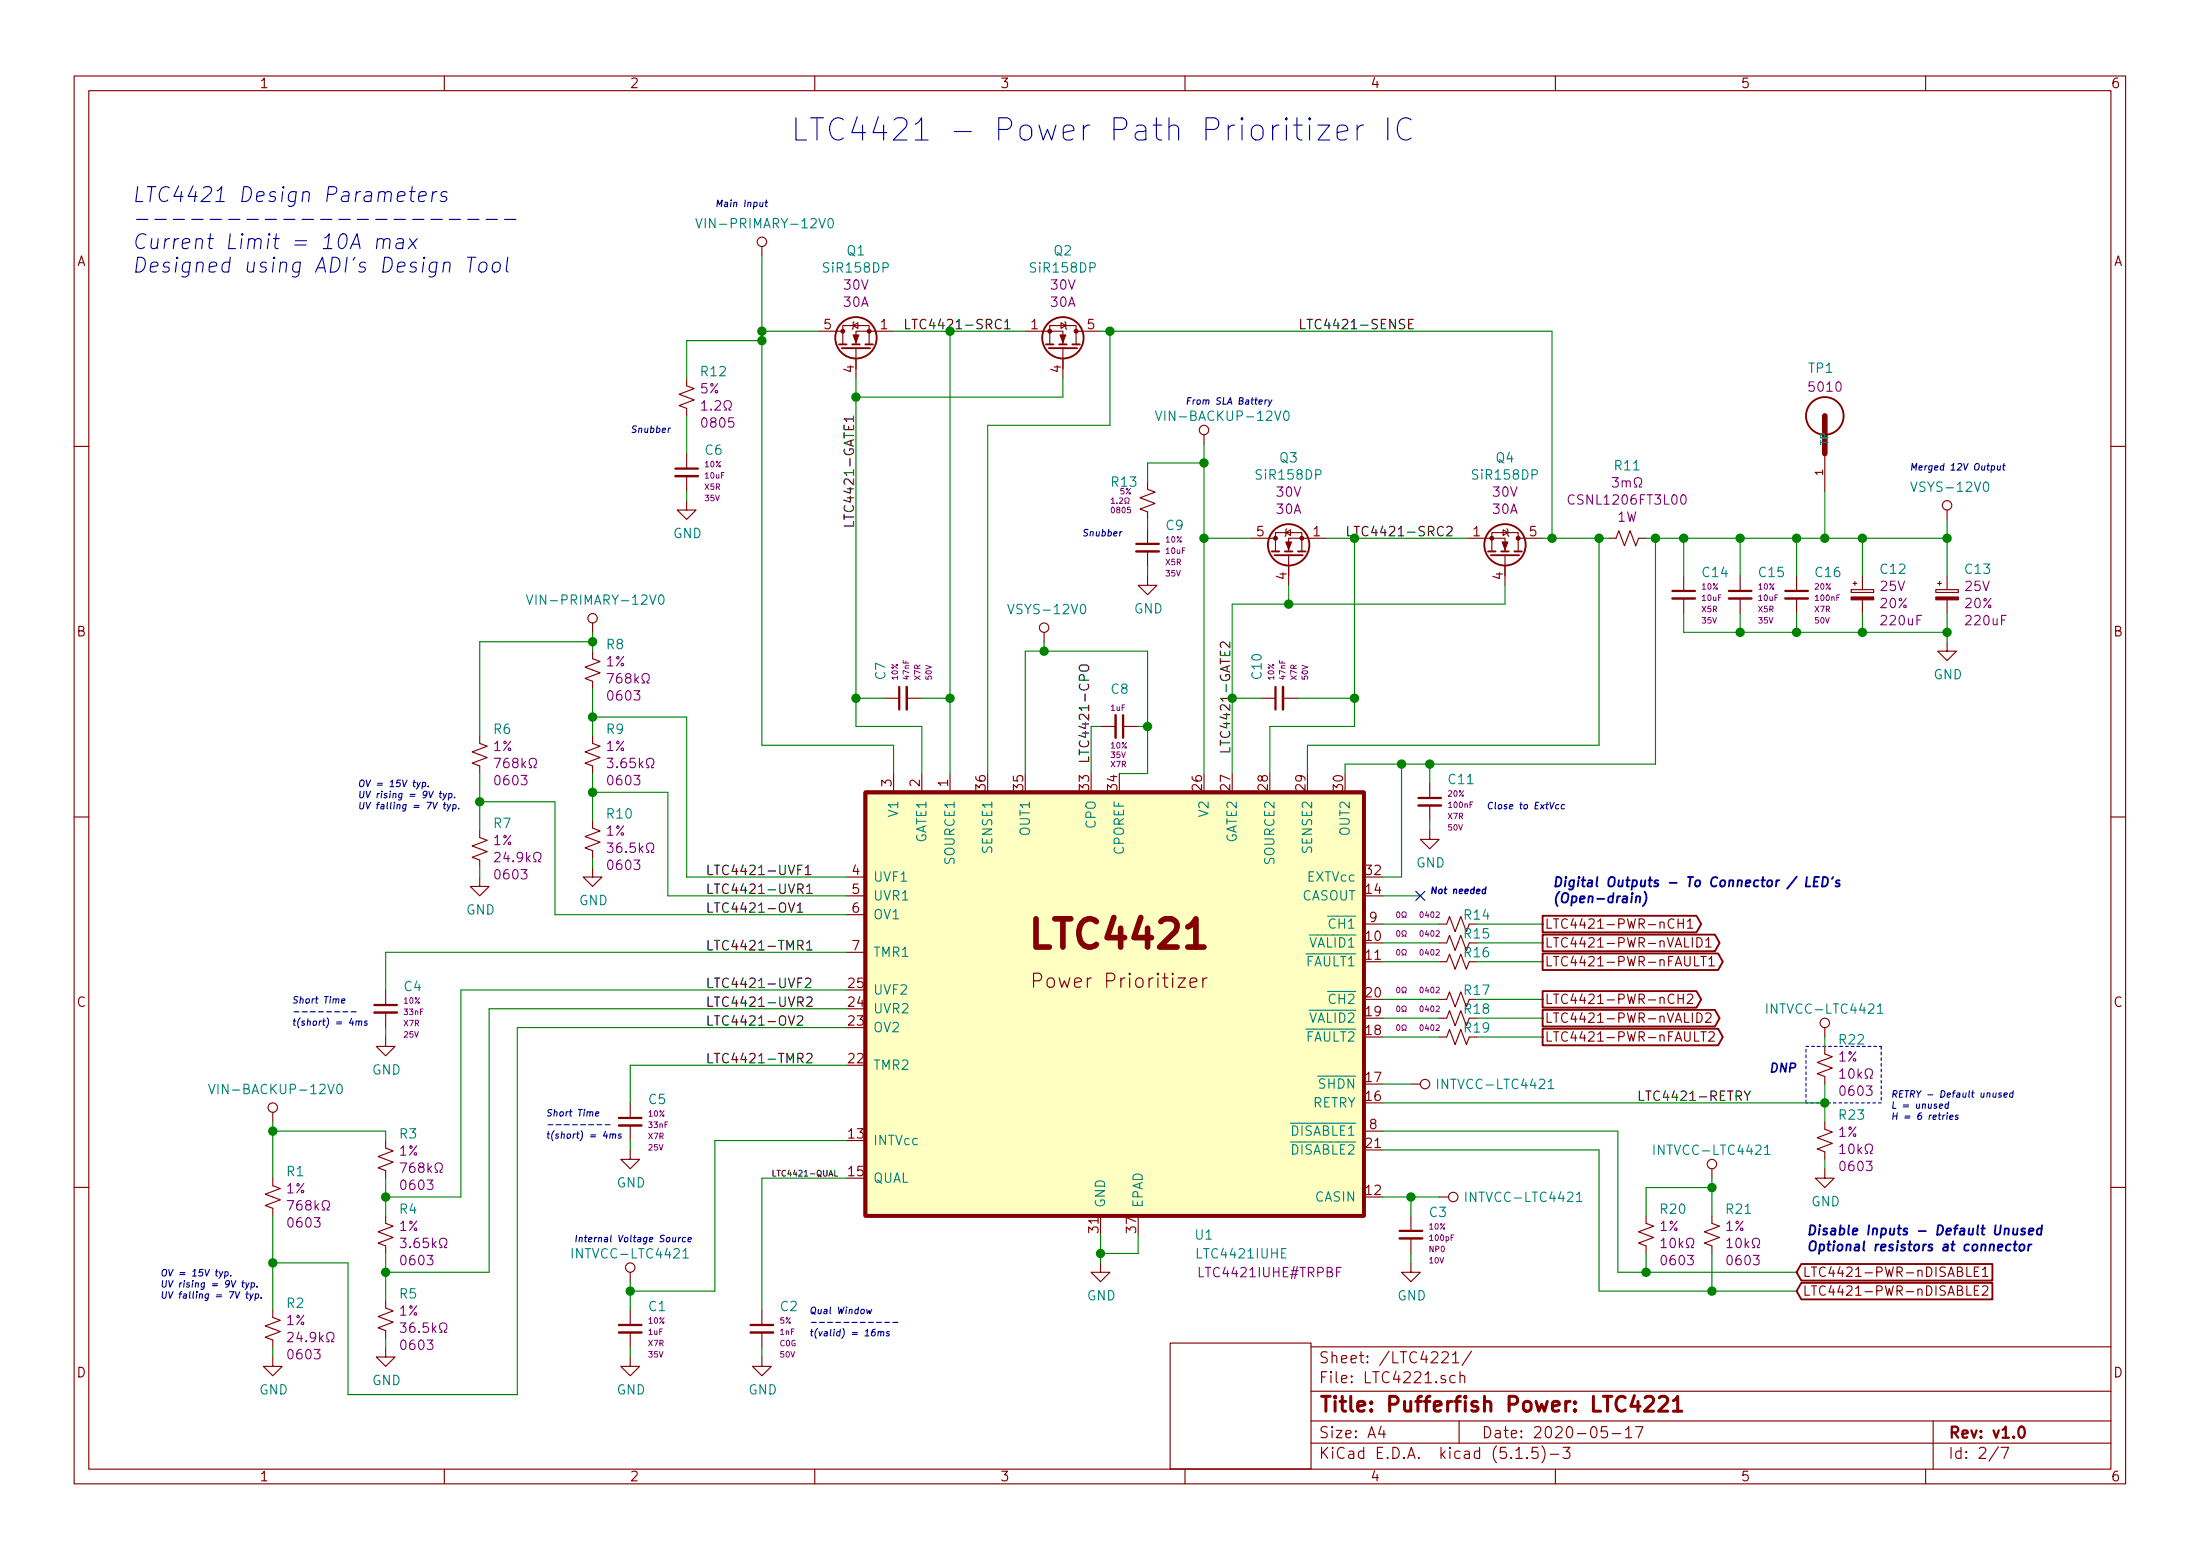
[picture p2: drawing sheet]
<svg xmlns="http://www.w3.org/2000/svg" width="297mm" height="210mm" viewBox="0 0 297 210" stroke-linecap="round" stroke-linejoin="round" font-family="sans-serif">
<g fill="none" stroke="#840000" stroke-width=".15">
<path d="M10 10.3h277v189.9h-277zM12 12.2h273v186.1h-273zM60 10.3v1.9M110 10.3v1.9M160 10.3v1.9M210 10.3v1.9M260 10.3v1.9M102.9 33.3v1.2M92.7 51v1.1l1 .3-2 .8 2 .8-2 .7 1 .4v1M110.5 44.7h3.3M113.8 46.5v-2.6h3.5v2.6M115.2 43.9l.6-.3v.7z"/>
<path d="M115.3 43.4l-.1 .2v.7l-.1 .1M115.6 47v4M120.6 44.7h-5v1.8M138.4 44.7h5.1v1.8M141.7 46.5v-2.6h3.6v2.6M143.3 43.6l.6 .3-.6 .4zM143.5 47v4M143.8 43.4l.1 .2v.7l.1 .1M145.3 44.7h3.3M162.6 58.7v1.2M10 60.2h2M92.7 67.6v1.2h1.3l-1.3 1.3-1.3-1.3h1.3"/>
<path d="M92.7 61.2v2M92.7 64.3v2M154.9 65v1l1.1 .4-2.1 .8 2.1 .7-2.1 .8 1 .4v1M154.9 77.7v1.3h1.3l-1.3 1.3-1.2-1.3h1.2M154.9 71.4v2M154.9 74.4v2M168.9 72.6h3.3M172.2 74.4v-2.5h3.6v2.5M173.6 71.9l.6-.4v.8zM173.7 71.4l-.1 .1v.8l-.1 .1M174 74.9v4.1M179.1 72.6h-5.1v1.8"/>
<path d="M198.1 72.6h5.1v1.8M201.4 74.4v-2.5h3.6v2.5M202.9 71.5l.7 .4-.7 .4zM203.2 74.9v4.1M203.5 71.4l.1 .1v.8l.1 .1M205 72.6h3.3M217.2 72.6h1l.4-1 .7 2.1 .8-2.1 .8 2.1 .3-1.1h1M227.3 77.7v2.1M234.9 77.7v2.1M242.6 77.7v2.1M246.4 61.2v5.1M249.9 79.6h3.1v.4h-3.1z"/>
<path d="M250.2 78.7h.5M250.4 78.5v.5M251.5 77.7v1.9M261.4 79.6h3v.4h-3zM261.6 78.7h.5M261.9 78.5v.5M262.9 68.8v1.3M262.9 77.7v1.9M285 60.2h2M64.8 99.3v1l1 .4-2 .8 2 .7-2 .8 1 .4v1M80 87.9v1l1 .4-2 .7 2 .8-2 .8 1 .3v1.1M80 99.3v1l1 .4-2 .8 2 .7-2 .8 1 .4v1"/>
<path d="M80 84.1v1.2M119.4 94.2h2M122.4 94.2h2.1M141 85.3v1.3M148.6 98h2M151.6 98h2.1M170.2 94.2h2M173.2 94.2h2.1M227.3 80.8v2M234.9 80.8v2M242.6 80.8v2M251.5 80.9v1.9"/>
<path d="M262.9 86.6v1.3h1.3l-1.3 1.2-1.3-1.2h1.3M262.9 80.9v1.9M10 110.3h2M64.8 118.4v1.2h1.2l-1.2 1.3-1.3-1.3h1.3M64.8 112v1l1 .4-2 .8 2 .7-2 .8 1 .4v1M80 117.1v1.3h1.3l-1.3 1.2-1.3-1.2h1.3M80 110.7v1.1l1 .3-2 .8 2 .8-2 .7 1 .4v1M114.3 118.4h2.5M120.6 104.4v2.5M124.5 104.4v2.5M128.3 104.4v2.5M193 112v1.3h1.3l-1.3 1.2-1.2-1.2h1.2"/>
<path d="M193 105.7v2M193 108.7v2M285 110.3h2M52.1 139.9v1.3h1.2l-1.2 1.3-1.3-1.3h1.3M52.1 133.6v2M52.1 136.6v2.1M114.3 120.9h2.5M114.3 123.4h2.5M114.3 128.5h2.5M139.5 132.4h.8a.53 .53 0 0 0 .4-.6 .53 .53 0 0 0-.4-.5h-.8v1.9M160.7 132.6l.9-.2-.1-.3-.5-.1-.3 .3v.7l.1 .2h.2h.5M162.4 132v1.2"/>
<path d="M163 132a.5 .5 0 0 0-.6 .4M184.1 124.7h2.6M194.3 124.7h1l.4-1 .8 2 .7-2 .8 2 .4-1M194.3 139.9h1l.4-1 .8 2.1 .7-2.1 .8 2.1 .4-1.1M194.3 137.4h1l.4-1 .8 2 .7-2 .8 2 .4-1M194.3 134.9h1l.4-1 .8 2 .7-2 .8 2 .4-1M194.3 129.8h1l.4-1 .8 2 .7-2 .8 2 .4-1M194.3 127.2h1l.4-1 .8 2.1 .7-2.1 .8 2.1 .4-1.1M226 124.1a.52 .52 0 0 0-.6 0 .52 .52 0 0 0-.2 .6 .47 .47 0 0 0 .3 .5 .47 .47 0 0 0 .5-.1M226.6 124v1.3M226.6 134.2v1.2M226.6 124.6h.7"/>
<path d="M226.6 134.8h.7M227.3 124v1.3M227.3 134.2v1.2M227.8 124.4l.4-.4v1.3M227.8 134.3l.2-.1h.3l.2 .1v.2v.2l-.7 .7h.7M227.8 125.3h.7M228.5 126.5v1.3M228.8 139.2v1.3h.6M228.8 129.1v1.2h.6M229.1 126.5a.66 .66 0 0 1 .7 .5 .66 .66 0 0 1-.4 .8h-.3zM229.1 136.7a.66 .66 0 0 1 .7 .5 .66 .66 0 0 1-.4 .8h-.3zM229.6 139.2h.8"/>
<path d="M229.6 129.1h.8M230 129.1v1.2M230 139.2v1.3M230.3 126.9l.4-.4v1.3M230.3 136.8l.2-.1h.3l.2 .1v.3v.2l-.7 .7h.7M230.3 127.8h.7M230.7 139.4l.2-.2h.3l.2 .2 .1 .2-.1 .2-.7 .7h.8M230.7 129.4l.4-.3v1.2M230.7 130.3h.8M246.4 138.7v1.2M36.8 159v1l1 .4-2 .8 2 .7-2 .8 1 .4v1M36.8 150.1v1.3"/>
<path d="M52.1 153.9v1l1 .4-2 .8 2 .7-2 .8 1 .4v1M85.1 155.2v1.3h1.3l-1.3 1.2-1.3-1.2h1.3M85.1 148.8v2.1M85.1 151.9v2M184.1 152.6h2.6M190.5 146.3h1.3M231.1 157.7v1.3M246.4 157.7v1.3h1.2l-1.2 1.3-1.3-1.3h1.3M246.4 151.4v1l1 .4-2 .7 2 .8-2 .8 1 .3v1.1M246.4 141.2v1l1 .4-2 .8 2 .7-2 .8 1 .4v1M10 160.2h2M36.8 176.8v1l1 .4-2 .7 2 .8-2 .8 1 .3v1.1"/>
<path d="M52.1 164.1v1l1 .4-2 .7 2 .8-2 .8 1 .3v1.1M52.1 175.5v1l1 .4-2 .8 2 .7-2 .8 1 .4v1M85.1 171.7v1.3M85.1 176.8v2M85.1 179.8v2.1M102.9 176.8v2M102.9 179.8v2.1M148.6 170.4v1.3h1.3l-1.3 1.3-1.3-1.3h1.3M190.5 170.4v1.3h1.3l-1.3 1.3-1.3-1.3h1.3M190.5 164.1v2M190.5 167.1v2.1M194.3 161.5h1.3"/>
<path d="M222.2 164.1v1l1.1 .4-2.1 .7 2.1 .8-2.1 .8 1 .3v1.1M231.1 164.1v1l1.1 .4-2.1 .7 2.1 .8-2.1 .8 1 .3v1.1M265.6 173.5v1.3h.6M265.6 171v1.3h.6M266.6 174.1h.4M266.6 171.6h.4M267.2 173.5h-.6v1.3h.6M267.2 171h-.6v1.3h.6M267.7 173.7l.1-.2h.3l.2 .2 .1 .2-.1 .2-.7 .7h.8M267.7 171.3l.3-.3v1.3M267.7 172.3h.7M285 160.2h2"/>
<path d="M36.8 183.1v1.3h1.3l-1.3 1.3-1.2-1.3h1.2M52.1 181.9v1.2h1.2l-1.2 1.3-1.3-1.3h1.3M60 198.3v1.9M85.1 183.1v1.3h1.3l-1.3 1.3-1.3-1.3h1.3M102.9 183.1v1.3h1.2l-1.2 1.3-1.3-1.3h1.3M110 198.3v1.9M158 181.2h19v17h-19zM160 198.3v1.9M177 194.8h108M177 191.8h108M177 187.8h108M177 181.8h108"/>
<path d="M186.5 192.5l-.4 1h1M186.8 193v1M194.7 182.6l.2-.2 .5 .1a.37 .37 0 0 1 .1 .6l-.9 .8h1M196.1 182.8l.3-.2 .1-.2v1.5M196.1 183.9h.9M196.5 185.7a.5 .5 0 0 0-.7 0v.6a.47 .47 0 0 0 .5 .3l.2-.1M197 191.8v3M197.1 185.7a.38 .38 0 0 1 .7 .1v.8M197.1 185.1v1.5M198.7 182.3l-1.3 2M204.7 196.8h.8M206.2 196.7v.1l-.1-.1h.1v.1"/>
<path d="M207.6 195.3h-.7l-.1 .7h.1a.62 .62 0 0 1 .7 0v.7l-.2 .1h-.4l-.2-.1M208.2 195.1a1.71 1.71 0 0 1 0 2.3M209.3 196.3h1.2M210 198.3v1.9M211 195.3h1l-.5 .6 .4 .1 .1 .2-.1 .5-.2 .1h-.4l-.3-.1M217 192.5h-.7l-.1 .7a.65 .65 0 0 1 .7 0 .61 .61 0 0 1 .1 .7h-.1a.61 .61 0 0 1-.7 0M217.7 193.5h1.1M219.5 193l.4-.5v1.5M219.5 194h.8M220.8 192.5h1l-.6 1.5M260 198.3v1.9M261 191.8v6.5"/>
<path d="M269.8 195.2l-1.2 2M270.2 195.3h1l-.6 1.5"/>
<circle cx="102.9" cy="32.6" r=".63"/>
<circle cx="162.6" cy="58" r=".63"/>
<circle cx="262.9" cy="68.2" r=".63"/>
<circle cx="80" cy="83.4" r=".63"/>
<circle cx="141" cy="84.7" r=".63"/>
<circle cx="246.4" cy="138" r=".63"/>
<circle cx="36.8" cy="149.5" r=".63"/>
<circle cx="192.4" cy="146.3" r=".63"/>
<circle cx="231.1" cy="157.1" r=".63"/>
<circle cx="85.1" cy="171.1" r=".63"/>
<circle cx="196.2" cy="161.5" r=".63"/>
</g>
<g fill="none" stroke="#840000" stroke-width=".3">
<path d="M91.2 63.2h3M153.4 73.4h3.1M225.8 79.8h3.1M233.4 79.8h3.1M241 79.8h3.1M121.4 92.7v3.1M151.6 96.5v3.1M172.2 92.7v3.1M191.5 107.7h3.1M50.5 135.6h3.1M83.6 150.9h3M83.6 178.8h3"/>
<path d="M101.3 178.8h3.1M189 166.1h3M272.7 192.7a.35 .35 0 0 1 .3-.2 .35 .35 0 0 1 .3 .3 .77 .77 0 0 1-.4 1.2 .9 .9 0 0 1-.2-1.3z"/>
</g>
<path d="M222.1 188.6l.3-.2h.5a.56 .56 0 0 1 .3 .9l-1.2 1.1h1.3M224 188.6l.3-.2h.5a.56 .56 0 0 1 .3 .9l-1.2 1.1h1.3M225.9 189l.2-.1 .4-.5v2M225.9 190.4h1.2" fill="none" stroke="#840000" stroke-width=".41"/>
<g fill="none" stroke="#840000" stroke-width=".33">
<path d="M91.2 64.3h3M153.4 74.4h3.1M122.4 92.7v3.1M150.6 96.5v3.1M173.2 92.7v3.1M225.8 80.8h3.1M233.4 80.8h3.1M241 80.8h3.1M191.5 108.7h3.1M50.5 136.6h3.1M83.6 151.9h3M83.6 179.8h3"/>
<path d="M101.3 179.8h3.1M189 167.1h3"/>
</g>
<path d="M116.8 106.9h67.3v57.2h-67.3z" fill="#ffffc2" stroke="#ffffc2" stroke-width=".14"/>
<path d="M116.8 106.9h67.3v57.2h-67.3z" fill="none" stroke="#840000" stroke-width=".51"/>
<g fill="none" stroke="#840084" stroke-width=".15">
<path d="M94.7 54.4l.4-.3v1.2M94.7 55.3h.8M97.8 55.3h.3v-.2a.54 .54 0 0 1-.3-.7 .54 .54 0 0 1 .8-.3 .59 .59 0 0 1-.2 1v.2h.3M217.7 64.5h.8l-.4 .4 .3 .2v.5l-.2 .1h-.3l-.2-.1M220.7 65.7h.3v-.2a.54 .54 0 0 1-.3-.7 .54 .54 0 0 1 .8-.3 .59 .59 0 0 1-.2 1v.2h.3M227.1 66.8a.28 .28 0 0 1 .3 0 .28 .28 0 0 1 .2 .2 .64 .64 0 0 1-.4 1 .83 .83 0 0 1-.1-1.2zM82 90.9h.8l-.5 1.3M86.7 92.2h.3v-.3a.55 .55 0 0 1-.3-.8 .55 .55 0 0 1 .9 0 .64 .64 0 0 1-.2 .8v.3h.3M66.7 102.3h.9l-.6 1.3M66.8 115.2l.2-.2h.3l.2 .2v.2v.2l-.7 .7h.7M71.5 103.6h.3v-.2a.55 .55 0 0 1-.3-.9 .55 .55 0 0 1 .9 0 .64 .64 0 0 1-.3 .9v.2h.3M72.1 116.3h.3v-.2a.54 .54 0 0 1-.3-.8 .54 .54 0 0 1 .7-.2 .59 .59 0 0 1-.1 1v.2h.3"/>
<path d="M82 113.8h.8l-.5 .4a.33 .33 0 0 1 .5 .3l-.1 .5h-.5l-.2-.1M82 102.3h.8l-.5 .5a.33 .33 0 0 1 .5 .3l-.1 .5h-.5l-.2-.1M87.3 115h.3v-.2a.54 .54 0 0 1-.3-.7 .54 .54 0 0 1 .8-.3 .59 .59 0 0 1-.1 1v.2h.3M87.3 103.6h.3v-.2a.54 .54 0 0 1-.3-.8 .54 .54 0 0 1 .8-.2 .59 .59 0 0 1-.1 1v.2h.3M54 156.9h.9l-.6 1.3M58.8 158.2h.3v-.2a.55 .55 0 0 1-.3-.8 .55 .55 0 0 1 .9-.1 .64 .64 0 0 1-.3 .9v.2h.3M248.4 154.8l.4-.4v1.3M248.4 144.6l.4-.4v1.3M248.4 155.7h.7M248.4 145.5h.7M251.8 155.7h.3v-.3a.55 .55 0 0 1-.2-.8 .55 .55 0 0 1 .9 0 .66 .66 0 0 1-.3 .8v.3h.3M251.8 145.5h.3v-.2a.55 .55 0 0 1-.2-.8 .55 .55 0 0 1 .9-.1 .66 .66 0 0 1-.3 .9v.2h.3"/>
<path d="M38.8 162h.8l-.5 1.3M38.9 179.9l.1-.1h.3l.2 .1 .1 .3-.1 .2-.7 .7h.8M43.5 163.3h.3v-.2a.55 .55 0 0 1-.2-.9 .55 .55 0 0 1 .8 0 .64 .64 0 0 1-.2 .9v.2h.3M54.1 167.1h.7l-.4 .5a.33 .33 0 0 1 .4 .2l-.1 .5-.5 .1-.1-.2M54.1 178.5h.7l-.4 .5a.33 .33 0 0 1 .4 .3l-.1 .5h-.5l-.1-.1M59.4 168.4h.3v-.3a.54 .54 0 0 1-.3-.7 .54 .54 0 0 1 .7-.2 .59 .59 0 0 1-.1 .9v.3h.3M59.4 179.8h.3v-.2a.54 .54 0 0 1-.3-.8 .54 .54 0 0 1 .7-.2 .59 .59 0 0 1-.1 1v.2h.3M224.3 167.5l.3-.4v1.3M224.3 168.4h.7M227.7 168.4h.3v-.3a.55 .55 0 0 1-.2-.8 .55 .55 0 0 1 .8 0 .66 .66 0 0 1-.2 .8v.3h.3M233.2 167.5l.3-.4v1.3M233.2 168.4h.7"/>
<path d="M236.6 168.4h.3v-.3a.55 .55 0 0 1-.3-.8 .55 .55 0 0 1 .9 0 .66 .66 0 0 1-.2 .8v.3h.3M44.1 181.1h.3v-.3a.54 .54 0 0 1-.3-.7 .54 .54 0 0 1 .8-.2 .59 .59 0 0 1-.1 .9v.3h.3"/>
</g>
<g fill="none" stroke="#840000" stroke-width=".25">
<path d="M113.3 46.5h1M113.7 47h3.8M115.1 46.5h1M116.8 46.5h1.1M141.2 46.5h1M141.6 47h3.8M143 46.5h1M144.8 46.5h1M171.7 74.4h1M172.1 74.9h3.8M173.5 74.4h1M175.3 74.4h1"/>
<path d="M200.9 74.4h1M201.3 74.9h3.8M202.7 74.4h1M204.5 74.4h1M208.3 126.1h23.2l.7 1.1-.7 1.2h-23.2zM208.3 138.8h23.7l.6 1.1-.6 1.2h-23.7zM208.3 123.6h20.8l.6 1.1-.6 1.1h-20.8zM208.3 136.3h23.2l.7 1.1-.7 1.1h-23.2zM208.3 128.7h23.7l.6 1.1-.6 1.1h-23.7zM208.3 133.8h20.8l.6 1.1-.6 1.1h-20.8zM243.2 173.1h25.8v2.3h-25.8l-.6-1.2zM243.2 170.6h25.8v2.2h-25.8l-.6-1.1z"/>
<circle cx="115.6" cy="45.6" r="2.79"/>
<circle cx="143.5" cy="45.6" r="2.79"/>
<circle cx="246.4" cy="56.1" r="2.54"/>
<circle cx="174" cy="73.5" r="2.79"/>
<circle cx="203.2" cy="73.5" r="2.79"/>
</g>
<g fill="#840000" stroke="#840000" stroke-width=".15">
<path d="M202.8 73.1h.8l-.4 1.1z"/>
<path d="M173.6 73.1h.8l-.4 1.1z"/>
<path d="M143.1 45.2h.8l-.4 1z"/>
<path d="M115.2 45.2h.8l-.4 1z"/>
<path d="M261.4 80.6h3v.3h-3z"/>
<path d="M249.9 80.6h3.1v.3h-3.1z"/>
<circle cx="201.4" cy="72.6" r=".25"/>
<circle cx="205" cy="72.6" r=".25"/>
<circle cx="175.8" cy="72.6" r=".25"/>
<circle cx="172.2" cy="72.6" r=".25"/>
<circle cx="141.7" cy="44.7" r=".25"/>
<circle cx="145.3" cy="44.7" r=".25"/>
<circle cx="117.3" cy="44.7" r=".25"/>
<circle cx="113.8" cy="44.7" r=".25"/>
</g>
<g fill="none" stroke="#008484" stroke-width=".15">
<path d="M94 29.5l.4 1.3 .4-1.3M112 29.6a.28 .28 0 0 1 .3-.1 .28 .28 0 0 1 .1 .2 .64 .64 0 0 1-.3 1.1 .83 .83 0 0 1-.1-1.2zM156 55.5l.4 1.2 .5-1.2M173.4 55.6a.31 .31 0 0 1 .4-.1 .31 .31 0 0 1 .2 .2v.3a.54 .54 0 0 1-.4 .7l-.2-.1a1 1 0 0 1 0-1zM258 65l.4 1.3 .4-1.3M71.1 80.3l.4 1.3 .4-1.3M89.1 80.4a.28 .28 0 0 1 .3-.1 .28 .28 0 0 1 .2 .2 .64 .64 0 0 1-.4 1.1l-.1-.1a1 1 0 0 1 0-1.1zM136.1 81.6l.4 1.2 .4-1.2M238.6 135.5v1.2M253.5 135.8l.4-.3v1.2M253.5 136.7h.7M28.2 146.3l.4 1.3 .4-1.3"/>
<path d="M45.6 146.5a.31 .31 0 0 1 .3-.2 .31 .31 0 0 1 .3 .3v.2a.54 .54 0 0 1-.4 .8l-.2-.1a1 1 0 0 1 0-1zM194.1 145.6v1.3M209 146l.4-.4v1.3M209 146.9h.8M223.3 154.5v1.3M238.3 154.9l.3-.4v1.3M238.3 155.8h.7M77.3 168.5v1.3M92.2 168.9l.4-.4v1.3M92.2 169.8h.7M197.9 160.9v1.2M212.9 161.2l.3-.3v1.2"/>
<path d="M212.9 162.1h.7"/>
</g>
<path d="M246.4 56.1v5.1" fill="none" stroke="#840000" stroke-width=".76"/>
<path d="M150 67.4l.3-.2v.7M150 67.9h.5M151.9 67.9h.1v-.1a.31 .31 0 0 1-.1-.4 .31 .31 0 0 1 .4-.2l.2 .4-.2 .2v.1h.2M188.6 123.1h.1a.41 .41 0 0 1 .3 .3 .41 .41 0 0 1-.3 .4l-.1-.3zM188.6 138.4l.1-.1a.41 .41 0 0 1 .3 .4 .41 .41 0 0 1-.3 .4l-.1-.3zM188.6 135.8h.1a.41 .41 0 0 1 .3 .3 .41 .41 0 0 1-.3 .4l-.1-.3zM188.6 133.3l.1-.1a.41 .41 0 0 1 .3 .4 .41 .41 0 0 1-.3 .4l-.1-.3zM188.6 128.2l.1-.1a.41 .41 0 0 1 .3 .4 .41 .41 0 0 1-.3 .4l-.1-.3zM188.6 125.7l.1-.1a.41 .41 0 0 1 .3 .4 .41 .41 0 0 1-.3 .4l-.1-.3z" fill="none" stroke="#840084" stroke-width=".14"/>
<path d="M243.8 141.2h10.2M243.8 148.8v-7.6M254 141.2v7.6M254 148.8h-10.2" fill="none" stroke="#0000c2" stroke-width=".15" stroke-dasharray=".4 .4"/>
<g fill="none" stroke="#008400" stroke-width=".15">
<path d="M102.9 34.5v66.1h17.7v3.8M92.7 56.1v5.1M102.9 44.7h7.6M102.9 46h-10.2v5M115.6 51v47h8.9v6.4M120.6 44.7h17.8M128.3 44.7v59.7M143.5 51v2.6h-27.9M148.6 44.7h60.9v27.9M149.9 44.7v12.7h-16.6v47M162.6 59.9v44.5M92.7 66.3v1.3"/>
<path d="M154.9 70.1v1.3M154.9 76.4v1.3M162.6 72.6h6.3M162.6 62.5h-7.7v2.5M174 79v2.5M179.1 72.6h19M182.9 72.6v25.4h-11.5v6.4M203.2 79v2.5h-36.8v22.9M208.3 72.6h8.9M215.9 72.6v28h-39.4v3.8M222.2 72.6h40.7M223.5 72.6v30.5h-41.9v1.3"/>
<path d="M227.3 72.6v5.1M234.9 72.6v5.1M242.6 72.6v5.1M246.4 66.3v6.3M251.5 72.6v5.1M262.9 70.1v7.6M80 96.8h12.7v21.6h21.6M80 85.3v2.6M80 93v6.3M80 86.6h-15.2v12.7M115.6 94.2h3.8M124.5 94.2h3.8"/>
<path d="M141 86.6v1.3M148.6 98h-1.3v6.4M153.7 98h1.2M166.4 94.2h3.8M175.3 94.2h7.6M227.3 82.8v2.5h35.6M234.9 82.8v2.5M242.6 82.8v2.5M251.5 82.8v2.5M262.9 82.8v3.8M64.8 108.2h10.1v15.2h39.4M64.8 104.4v7.6"/>
<path d="M64.8 117.1v1.3M80 106.9h10.2v14h24.1M80 104.4v6.3M80 115.8v1.3M138.4 104.4v-16.5h16.5v16.5h-3.8M189.2 103.1v15.3h-2.5M193 103.1v2.6M193 110.7v1.3M52.1 138.7v1.2M114.3 133.6h-52.1v27.9h-10.1M114.3 136.1h-48.3v35.6h-13.9M114.3 128.5h-62.2v5.1"/>
<path d="M114.3 138.7h-44.5v49.5h-22.8v-17.8h-10.2M186.7 134.9h7.6M186.7 137.4h7.6M186.7 139.9h7.6M186.7 129.8h7.6M186.7 124.7h7.6M186.7 120.9h5.1M186.7 127.2h7.6M199.4 134.9h8.9M199.4 137.4h8.9M199.4 139.9h8.9M199.4 129.8h8.9"/>
<path d="M199.4 124.7h8.9M199.4 127.2h8.9M246.4 139.9v1.3M36.8 152.6h15.3v1.3M36.8 151.4v7.6M52.1 159v5.1M85.1 153.9v1.3M114.3 153.9h-17.8v20.3h-11.4M114.3 143.8h-29.2v5M114.3 159h-11.4v17.8M186.7 148.8h59.7M186.7 155.2h29.2v19h26.7"/>
<path d="M186.7 152.6h31.7v19.1h24.2M186.7 146.3h3.8M231.1 159v5.1M246.4 146.3v5.1M246.4 156.5v1.2M36.8 164.1v12.7M52.1 169.2v6.3M85.1 173v3.8M148.6 166.6v3.8M153.7 166.6v2.6h-5.1M186.7 161.5h7.6M190.5 161.5v2.6"/>
<path d="M190.5 169.2v1.2M222.2 169.2v2.5M231.1 160.3h-8.9v3.8M231.1 169.2v5M36.8 181.9v1.2M52.1 180.6v1.3M85.1 181.9v1.2M102.9 181.9v1.2"/>
</g>
<g fill="none" stroke="#000" stroke-width=".15">
<path d="M114 57.4v.6h1.2v-.6M115.2 56.5h-1.2l.3 .4M115.2 56.2v.7M135.2 43.2a.51 .51 0 0 0-.7 0 .51 .51 0 0 0-.1 .6 .46 .46 0 0 0 .2 .5 .46 .46 0 0 0 .6-.1M135.7 43.5l.3-.4v1.3M135.7 44.4h.7M189.7 43.2l-.5-.1-.2 .1a.29 .29 0 0 0-.1 .3 .29 .29 0 0 0 .3 .2l.4 .2a.28 .28 0 0 1 0 .3 .28 .28 0 0 1-.2 .2l-.5-.1M190.2 43.7h.4M190.8 43.1h-.6v1.3h.6M194.9 71.2a.51 .51 0 0 0-.7 0 .51 .51 0 0 0-.1 .6 .46 .46 0 0 0 .2 .5 .46 .46 0 0 0 .6-.1M195.4 71.2l.1-.2h.3l.2 .2 .1 .2-.1 .2-.7 .7h.8M145.9 89.8a.88 .88 0 0 1 1.1 .2l-.1 .4a.83 .83 0 0 1-1.2-.1v-.3z"/>
<path d="M166 86.6v.8l-.7-.7-.2-.1-.2 .1-.1 .2v.3l.1 .2M107.7 120h.5l.2-.1v-.5l-.2-.1h-.5v1.3M107.7 117.4h.4M108 120l.4 .6M108.3 116.8h-.6v1.2M108.7 117.1l.4-.3v1.2M108.7 118h.8M108.9 119.7l.4-.4v1.3M106.5 121.8l.4 1.3 .4-1.3M106.5 137.1l.4 1.2 .4-1.2M107.6 122.2l.4-.4v1.3M107.6 137.2l.2-.1h.3l.2 .1 .1 .2-.1 .2-.7 .7h.8"/>
<path d="M107.6 123.1h.8M107.7 135.2h.5l.2-.1v-.4l-.2-.2h-.5v1.3M107.7 127.6h.5l.2-.1v-.5l-.2-.1h-.5v1.3M108 135.2l.4 .6M108 127.6l.4 .6M108.3 132h-.6v1.3M108.7 132.1l.2-.1h.3l.2 .1 .1 .3-.1 .2-.7 .7h.8M108.9 134.7l.2-.2h.3l.2 .2 .1 .2-.1 .2-.7 .7h.8M108.9 127.3l.4-.4v1.3M108.9 120.6h.8M108.9 128.2h.8M108.9 142.3l.2-.1h.3l.2 .1 .1 .2-.1 .2-.7 .7h.8"/>
<path d="M235.5 147.2l.4 .7 .4-.7M235.9 147.9v.6"/>
</g>
<path d="M111.9 158.7l.3-.8 .2 .8M112 158.5h.4M112.7 157.9v.8h.4" fill="none" stroke="#000" stroke-width=".14"/>
<g fill="none" stroke="#0000c2" stroke-width=".15">
<path d="M174.7 16.9h1.1M175.1 15.9v2.6l.2 .2 .2 .2h.3M176.8 15.9l-.1 .1 .1 .2 .2-.2-.2-.1v.3M176.8 16.9v2M178 16.9h1.5l-1.5 2h1.5M180.5 17.9l1.5-.3v-.3l-.2-.3-.3-.1h-.6l-.2 .1-.2 .3v1.2l.2 .2 .2 .2h.6l.3-.2M183.2 16.9v2M184.1 16.9a.82 .82 0 0 0-.9 .6M187.4 15.9v3M190.5 16.2a1.12 1.12 0 0 0-1.2-.2 1.12 1.12 0 0 0-.6 1.2 1.32 1.32 0 0 0 1.2 1.7l.6-.3M18.4 29.6h1.6M20.9 29.6h1.6"/>
<path d="M23.4 29.6h1.5M25.9 29.6h1.5M28.4 29.6h1.5M30.9 29.6h1.5M33.3 29.6h1.6M35.8 29.6h1.5M38.3 29.6h1.5M40.8 29.6h1.5M43.3 29.6h1.5M45.7 29.6h1.6M48.2 29.6h1.6M50.7 29.6h1.5"/>
<path d="M51 32.4a.5 .5 0 0 1 .8 .1l-.1 1M51 32.2l-.2 1.3M51.8 32.5a.47 .47 0 0 1 .4-.3 .47 .47 0 0 1 .5 .3l-.1 1M53.2 29.6h1.5M53.6 32.3l.2-.1h.4l.2 .1 .1 .2-.1 1M54.5 32.7l-.2 .1h-.5a.4 .4 0 0 0-.3 .3 .4 .4 0 0 0 .2 .4h.5l.2-.1M55.3 25.9h.8M55.3 32.2l.9 1.3M55.7 25.2l-.3 1.7 .1 .2 .4 .1M55.7 29.6h1.5M56.3 32.2l-1.2 1.3M56.5 26.5l1-.2v-.3l-.2-.1-.6 .1-.1 .1-.1 .8 .1 .2 .1 .1 .6-.1"/>
<path d="M58.2 29.6h1.5M58.4 25.9l-.1 1.3M59 25.9a.61 .61 0 0 0-.6 .3M60.4 26l-.5-.1-.2 .1-.2 .2 .1 .2 .6 .2 .1 .3-.1 .2-.2 .1h-.4l-.2-.1M60.7 29.6h1.5M63.1 34.7h1.2M63.1 29.6h1.6M63.7 34.7l-.3 2M64.9 35.5a.52 .52 0 0 1 .9 .3l-.1 .5a.56 .56 0 0 1-.5 .4 .56 .56 0 0 1-.6-.4l.1-.5zM65.6 29.6h1.6M66.6 35.6a.52 .52 0 0 1 .6-.2 .52 .52 0 0 1 .4 .4l-.1 .5a.54 .54 0 0 1-.5 .4 .54 .54 0 0 1-.6-.4zM68.1 29.6h1.5"/>
<path d="M68.6 34.7l-.2 1.7v.2l.2 .1M102.6 27.3v.5l.1 .1 .2-.1M103 27.3l-.1 .6M103.3 27.3h.4M103.5 27l-.1 .8 .2 .1M90.5 57.8l-.3 .1M170 54.2h.4v-.2h-.3l-.1 .1v.4h.3M170.8 54v.6M171.1 54l-.3 .1M171.3 54l.1 .6M171.7 54l-.5 .9M151.5 71.7l-.3 .2"/>
<path d="M268.9 62.9h.3l.1 .1-.1 .4h-.3M269.7 62.9v.5h.3M270.1 62.9l-.1 .5M270.4 62.9h.3M270.6 62.6l-.1 .7 .2 .1M56.3 105.6l.2 .6M56.7 105.6a1.27 1.27 0 0 1-.5 .9M57.1 105.6l.4 .1v.3l-.2 .2-.3-.1M57.1 105.6l-.1 .9M57.8 106.1v.1M59.3 107.1h.4M59.5 106.8l-.1 .7 .2 .2"/>
<path d="M59.9 107.1l.1 .6M59.9 108.6h.3M60 108.3l-.1 .7 .2 .2M60.3 107.1a1.27 1.27 0 0 1-.5 .9M60.4 108.6l.2 .6M60.6 107.1h.3l.1 .1v.4h-.4M60.6 107.1l-.1 .9M60.9 108.6l-.6 .9M61.1 109.1l.3 .1 .1-.1 .1-.4-.1-.1h-.3l-.1 .9M61.4 107.6v.1M61.9 109.1v.1M200.6 119.7l-.1 .9"/>
<path d="M210.5 108.6h-.3l-.1 .1v.4l.1 .1 .2-.1M211.3 108.6h-.3l-.2 .1v.4l.1 .1 .3-.1M39.7 136.5h.7M40.8 136.5h.7M41.9 136.5h.7M43 136.5h.7M44.1 136.5h.7M45.2 136.5h.7M46.1 135.1l.5-.1-.1-.2h-.3l-.1 .4 .1 .2 .3-.1M46.3 136.5h.7M47.4 136.5h.7M47.5 137.4l-.3 .7h.5"/>
<path d="M47.7 137.8l-.1 .6M48.1 137.9l.3-.1v.6M48.1 137.8l-.1 .6M48.5 137.9v-.1h.3v.6M49.6 137.8h-.3l-.1 .1 .1 .1 .3 .1-.1 .2h-.3M200.6 120h-.3l-.1 .2v.3h.3M74 151.8h.7M75.1 151.8h.7M76.2 151.8h.7M77.3 151.8h.7M78.4 151.8h.7M79.5 151.8h.7"/>
<path d="M80.4 150.3l.4-.1v-.1h-.3l-.1 .4 .1 .1h.3M80.6 151.8h.7M81.7 151.8h.7M81.8 152.7l-.3 .6h.5M81.9 153v.6M82.4 153.1h.3v.5M82.4 153l-.1 .6M82.8 153.2v-.1h.3v.5M83.9 153.1h-.3l-.1 .1v.1l.3 .1v.2h-.3M261.8 149.3l.5-.1v-.2h-.4l-.1 .4 .2 .2 .2-.1M262.6 150.5l-.3 .1M262.9 150.5l-.1 .6"/>
<path d="M262.9 150.2v.1M263.1 149h-.4l-.1 .4 .1 .2 .3-.1M263.1 148.7l-.1 .9M263.2 150.8l.5-.1v-.2h-.4l-.1 .4 .1 .2 .3-.1M264.4 150.5h-.3l-.1 .1 .1 .1 .2 .1v.2h-.3M269.5 147.5l-.1 .6M270.2 147.5h-.3v.1v.1l.3 .1v.2h-.4M270.6 147.8l.4-.1v-.2h-.3l-.1 .1v.4h.3M271.8 147.5h-.4l-.1 .1v.4l.2 .1 .2-.1M271.8 147.2l-.1 .9M29.6 171.6l.2 .6M30.1 171.6a1.27 1.27 0 0 1-.6 .9"/>
<path d="M30.4 171.6h.3l.1 .2-.1 .3-.3 .1M30.4 171.6l-.1 .9M31.1 172.1v.1M32.7 173.1h.3M32.8 172.8l-.1 .8 .2 .1M33.2 173.1l.2 .6M33.2 174.6h.4M33.4 174.3l-.1 .8 .2 .1M33.6 173.1a1.27 1.27 0 0 1-.5 .9M33.8 174.6l.1 .6M34 173.1h.2l.2 .2-.1 .3-.4 .1M34 173.1l-.1 .9"/>
<path d="M34.2 174.6l-.5 .9M34.5 174.6h.3l.1 .4-.2 .2h-.3M34.5 174.6l-.1 .9M34.7 173.6v.1M35.3 175.1v.1M90.9 167l-.1 .5h.4M91.2 167v.6M91.7 167l-.1 .6M91.9 167l-.3 .2M92.6 167h-.3l-.2 .4 .2 .2 .2-.1M92.9 167.3l.4-.1v-.2h-.2l-.2 .1v.4h.3M109.6 178.5h.6"/>
<path d="M110.6 178.5h.7M111.7 178.5h.7M112.9 178.5h.6M113.9 178.5h.7M115 178.5h.7M116.2 178.5h.6M117 176.7l.1 .6 .2-.4 .1 .4 .3-.6M117.2 178.5h.7M118.2 179.4h-.3a.71 .71 0 0 0-.2 .8h.4l.1-.3-.2-.2h-.1l-.2 .2M118.3 178.5h.7M118.6 179.8l.3-.1v.6M118.6 179.7l-.1 .6"/>
<path d="M118.9 179.8l.1-.1h.3v.6M119.5 178.5h.6M120.1 179.7h-.3l-.1 .1v.2h.3v.2h-.3M120.5 178.5h.7"/>
</g>
<g fill="none" stroke="#0000c2" stroke-width=".25">
<path d="M242.6 118.3l-1.3 1.6M244 118.4l-.2 1.2h.6M244.9 119h.5M245.6 118.4h-.6l-.1 1.2h.5M246.2 118.4a.62 .62 0 0 1 .6 .3 .62 .62 0 0 1-.2 .8l-.3 .1h-.3zM247.5 118.4l-.2 .2M248.4 118.8a.33 .33 0 0 0-.5 .2v.1a.36 .36 0 0 1 .5 .4l-.2 .1h-.4M220.9 121.1l.2-.2 .3 .1v.8M221 120.9l-.2 .9M222 120.3a1.46 1.46 0 0 1-.2 2M271.5 168a.45 .45 0 0 0-.6 .2l-.1 .3 .1 .2h.5M271.9 165.8l-.1 .8h.3l.2-.1"/>
<path d="M271.9 167.9h.4M272.1 167.5l-.1 1.1v.1l.2 .1M272.4 165.8l-.1 .8M272.8 168l.3-.1 .3 .3-.1 .3-.3 .3-.3-.1v-.5zM273.4 165.8a.32 .32 0 0 0-.5 .2l.1 .1 .3 .1 .1 .2-.2 .2h-.4M273.9 167.9l-.1 .9M273.9 166.2l.6-.1v-.3h-.5l-.1 .6 .2 .2h.3M274.3 167.9l-.3 .1-.1 .2M275.7 165.8a.45 .45 0 0 0-.7 .2l.1 .6h.5M275.7 165.3l-.1 1.3"/>
</g>
<g fill="#008400" stroke="#008400" stroke-width=".25">
<circle cx="189.2" cy="103.1" r=".51"/>
<circle cx="251.5" cy="85.3" r=".51"/>
<circle cx="235" cy="72.6" r=".51"/>
<circle cx="80" cy="86.6" r=".51"/>
<circle cx="64.8" cy="108.2" r=".51"/>
<circle cx="242.6" cy="72.6" r=".51"/>
<circle cx="52.1" cy="161.5" r=".51"/>
<circle cx="193" cy="103.1" r=".51"/>
<circle cx="141" cy="87.9" r=".51"/>
<circle cx="235" cy="85.3" r=".51"/>
<circle cx="80" cy="106.9" r=".51"/>
<circle cx="242.6" cy="85.3" r=".51"/>
<circle cx="80" cy="96.8" r=".51"/>
<circle cx="85.1" cy="174.2" r=".51"/>
<circle cx="246.4" cy="72.6" r=".51"/>
<circle cx="246.4" cy="148.8" r=".51"/>
<circle cx="190.5" cy="161.5" r=".51"/>
<circle cx="251.5" cy="72.6" r=".51"/>
<circle cx="262.9" cy="72.6" r=".51"/>
<circle cx="148.6" cy="169.2" r=".51"/>
<circle cx="262.9" cy="85.3" r=".51"/>
<circle cx="222.3" cy="171.7" r=".51"/>
<circle cx="182.9" cy="72.6" r=".51"/>
<circle cx="174" cy="81.5" r=".51"/>
<circle cx="162.6" cy="72.6" r=".51"/>
<circle cx="128.3" cy="94.2" r=".51"/>
<circle cx="115.6" cy="94.2" r=".51"/>
<circle cx="182.9" cy="94.2" r=".51"/>
<circle cx="209.6" cy="72.6" r=".51"/>
<circle cx="128.3" cy="44.7" r=".51"/>
<circle cx="231.1" cy="160.3" r=".51"/>
<circle cx="115.6" cy="53.6" r=".51"/>
<circle cx="102.9" cy="44.7" r=".51"/>
<circle cx="162.6" cy="62.5" r=".51"/>
<circle cx="215.9" cy="72.6" r=".51"/>
<circle cx="149.9" cy="44.7" r=".51"/>
<circle cx="231.1" cy="174.2" r=".51"/>
<circle cx="36.8" cy="152.6" r=".51"/>
<circle cx="223.5" cy="72.6" r=".51"/>
<circle cx="36.8" cy="170.4" r=".51"/>
<circle cx="52.1" cy="171.7" r=".51"/>
<circle cx="154.9" cy="98" r=".51"/>
<circle cx="102.9" cy="46" r=".51"/>
<circle cx="227.3" cy="72.6" r=".51"/>
<circle cx="166.4" cy="94.2" r=".51"/>
</g>
<path d="M191.2 120.3l1.2 1.2M192.4 120.3l-1.2 1.2" fill="none" stroke="#000084" stroke-width=".15"/>
<text font-size="5.3" fill="#840000" x="140.1" y="128">LTC4421</text>
<text font-size="4.2" fill="#0000c2" x="106.7" y="19">LTC4421 - Power Path Prioritizer IC</text>
<g font-size="2.8" fill="#0000c2">
<text x="17.8" y="27.3">LTC4421 Design Parameters</text>
<text x="17.8" y="33.6">Current Limit = 10A max</text>
<text x="17.8" y="36.8">Designed using ADI's Design Tool</text>
</g>
<text font-size="2.8" fill="#840000" x="178" y="190.5">Title: Pufferfish Power: LTC4221</text>
<text font-size="2.7" fill="#840000" x="140.6" y="133.3">Power Prioritizer</text>
<g font-size="2.1" fill="#840000">
<text x="178" y="184">Sheet: /LTC4221/</text>
<text x="178" y="186.7">File: LTC4221.sch</text>
<text x="178" y="196.9">KiCad E.D.A. kicad (5.1.5)-3</text>
<text x="178" y="194.1">Size: A4</text>
<text x="200" y="194.1">Date: 2020-05-17</text>
<text x="263" y="194.1">Rev: v1.0</text>
<text x="263" y="196.9">Id: 2/7</text>
</g>
<g font-size="1.8" fill="#840000">
<text x="35" y="11.9">1</text>
<text x="85" y="11.9">2</text>
<text x="135" y="11.9">3</text>
<text x="185" y="11.9">4</text>
<text x="235" y="11.9">5</text>
<text x="285" y="11.9">6</text>
<text x="10.4" y="35.9">A</text>
<text x="285.4" y="35.9">A</text>
<text x="111.3" y="44.4">5</text>
<text x="118.9" y="44.4">1</text>
<text x="139.2" y="44.4">1</text>
<text x="146.8" y="44.4">5</text>
<text x="115.3" y="50.3" transform="rotate(-90 115.3 50.3)">4</text>
<text x="143.3" y="50.3" transform="rotate(-90 143.3 50.3)">4</text>
<text x="169.7" y="72.4">5</text>
<text x="177.3" y="72.4">1</text>
<text x="198.9" y="72.4">1</text>
<text x="206.5" y="72.4">5</text>
<text x="173.7" y="78.2" transform="rotate(-90 173.7 78.2)">4</text>
<text x="202.9" y="78.2" transform="rotate(-90 202.9 78.2)">4</text>
<text x="10.4" y="85.9">B</text>
<text x="285.4" y="85.9">B</text>
<text x="120.4" y="106.1" transform="rotate(-90 120.4 106.1)">3</text>
<text x="124.2" y="106.1" transform="rotate(-90 124.2 106.1)">2</text>
<text x="128" y="106.1" transform="rotate(-90 128 106.1)">1</text>
<text x="133.1" y="106.6" transform="rotate(-90 133.1 106.6)">36</text>
<text x="138.2" y="106.6" transform="rotate(-90 138.2 106.6)">35</text>
<text x="147.1" y="106.6" transform="rotate(-90 147.1 106.6)">33</text>
<text x="150.9" y="106.6" transform="rotate(-90 150.9 106.6)">34</text>
<text x="162.3" y="106.6" transform="rotate(-90 162.3 106.6)">26</text>
<text x="166.1" y="106.6" transform="rotate(-90 166.1 106.6)">27</text>
<text x="171.2" y="106.6" transform="rotate(-90 171.2 106.6)">28</text>
<text x="176.3" y="106.6" transform="rotate(-90 176.3 106.6)">29</text>
<text x="181.4" y="106.6" transform="rotate(-90 181.4 106.6)">30</text>
<text x="115.1" y="118.1">4</text>
<text x="184.5" y="118.1">32</text>
<text x="115.1" y="120.6">5</text>
<text x="115.1" y="123.2">6</text>
<text x="184.5" y="120.6">14</text>
<text x="184.9" y="124.5">9</text>
<text x="208.5" y="125.3">LTC4421-PWR-nCH1</text>
<text x="115.1" y="128.3">7</text>
<text x="184.5" y="127">10</text>
<text x="184.5" y="129.5">11</text>
<text x="208.5" y="127.9">LTC4421-PWR-nVALID1</text>
<text x="208.5" y="130.4">LTC4421-PWR-nFAULT1</text>
<text x="10.4" y="135.9">C</text>
<text x="114.6" y="135.9">24</text>
<text x="114.6" y="133.3">25</text>
<text x="184.5" y="137.2">19</text>
<text x="184.5" y="134.6">20</text>
<text x="208.5" y="135.5">LTC4421-PWR-nCH2</text>
<text x="285.4" y="135.9">C</text>
<text x="114.6" y="143.5">22</text>
<text x="114.6" y="138.4">23</text>
<text x="184.5" y="139.7">18</text>
<text x="208.5" y="140.6">LTC4421-PWR-nFAULT2</text>
<text x="208.5" y="138">LTC4421-PWR-nVALID2</text>
<text x="184.5" y="148.6">16</text>
<text x="184.5" y="146">17</text>
<text x="114.6" y="153.7">13</text>
<text x="184.5" y="154.9">21</text>
<text x="184.9" y="152.4">8</text>
<text x="114.6" y="158.7">15</text>
<text x="184.5" y="161.3">12</text>
<text x="148.3" y="166.3" transform="rotate(-90 148.3 166.3)">31</text>
<text x="153.4" y="166.3" transform="rotate(-90 153.4 166.3)">37</text>
<text x="243.4" y="172.3">LTC4421-PWR-nDISABLE1</text>
<text x="243.4" y="174.9">LTC4421-PWR-nDISABLE2</text>
<text x="10.4" y="185.9">D</text>
<text x="285.4" y="185.9">D</text>
<text x="35" y="199.9">1</text>
<text x="85" y="199.9">2</text>
<text x="135" y="199.9">3</text>
<text x="185" y="199.9">4</text>
<text x="235" y="199.9">5</text>
<text x="285" y="199.9">6</text>
</g>
<g font-size="1.8" fill="#008484">
<text x="95.1" y="30.8">VIN-PRIMARY-12V0</text>
<text x="114.4" y="34.5">Q1</text>
<text x="142.3" y="34.5">Q2</text>
<text x="111.4" y="36.8">SiR158DP</text>
<text x="139.3" y="36.8">SiR158DP</text>
<text x="94.7" y="50.8">R12</text>
<text x="244.2" y="50.3">TP1</text>
<text x="157.2" y="56.8">VIN-BACKUP-12V0</text>
<text x="95.2" y="61.4">C6</text>
<text x="150.1" y="65.7">R13</text>
<text x="169.8" y="64.7">SiR158DP</text>
<text x="172.8" y="62.4">Q3</text>
<text x="199" y="64.7">SiR158DP</text>
<text x="202" y="62.4">Q4</text>
<text x="218.1" y="63.5">R11</text>
<text x="157.5" y="71.5">C9</text>
<text x="258.6" y="66.4">VSYS-12V0</text>
<text x="90.9" y="72.6">GND</text>
<text x="229.9" y="77.9">C14</text>
<text x="237.6" y="77.9">C15</text>
<text x="245.2" y="77.9">C16</text>
<text x="254" y="77.5">C12</text>
<text x="265.4" y="77.5">C13</text>
<text x="72.2" y="81.6">VIN-PRIMARY-12V0</text>
<text x="136.7" y="82.9">VSYS-12V0</text>
<text x="153.1" y="82.8">GND</text>
<text x="81.9" y="87.6">R8</text>
<text x="119.6" y="91.7" transform="rotate(-90 119.6 91.7)">C7</text>
<text x="150.1" y="93.6">C8</text>
<text x="170.4" y="91.6" transform="rotate(-90 170.4 91.6)">C10</text>
<text x="261.1" y="91.7">GND</text>
<text x="66.7" y="99.1">R6</text>
<text x="81.9" y="99.1">R9</text>
<text x="195.7" y="105.8">C11</text>
<text x="66.7" y="111.8">R7</text>
<text x="82" y="110.5">R10</text>
<text x="121.3" y="110.1" transform="rotate(-90 121.3 110.1)">V1</text>
<text x="125.1" y="113.8" transform="rotate(-90 125.1 113.8)">GATE1</text>
<text x="139.1" y="112.7" transform="rotate(-90 139.1 112.7)">OUT1</text>
<text x="148" y="111.8" transform="rotate(-90 148 111.8)">CPO</text>
<text x="163.2" y="110.1" transform="rotate(-90 163.2 110.1)">V2</text>
<text x="167" y="113.8" transform="rotate(-90 167 113.8)">GATE2</text>
<text x="182.2" y="112.7" transform="rotate(-90 182.2 112.7)">OUT2</text>
<text x="117.9" y="119">UVF1</text>
<text x="128.9" y="116.5" transform="rotate(-90 128.9 116.5)">SOURCE1</text>
<text x="134" y="114.9" transform="rotate(-90 134 114.9)">SENSE1</text>
<text x="151.8" y="115.3" transform="rotate(-90 151.8 115.3)">CPOREF</text>
<text x="172.1" y="116.5" transform="rotate(-90 172.1 116.5)">SOURCE2</text>
<text x="176.6" y="119">EXTVcc</text>
<text x="177.2" y="114.9" transform="rotate(-90 177.2 114.9)">SENSE2</text>
<text x="191.2" y="117.1">GND</text>
<text x="62.9" y="123.4">GND</text>
<text x="78.2" y="122.2">GND</text>
<text x="117.9" y="121.5">UVR1</text>
<text x="117.9" y="124.1">OV1</text>
<text x="175.7" y="121.5">CASOUT</text>
<text x="179.6" y="125.3">CH1</text>
<text x="197.8" y="124.1">R14</text>
<text x="117.9" y="129.2">TMR1</text>
<text x="176.4" y="130.4">FAULT1</text>
<text x="176.8" y="127.9">VALID1</text>
<text x="197.8" y="129.2">R16</text>
<text x="197.8" y="126.7">R15</text>
<text x="54.6" y="133.8">C4</text>
<text x="117.9" y="136.8">UVR2</text>
<text x="117.9" y="134.2">UVF2</text>
<text x="179.6" y="135.5">CH2</text>
<text x="197.8" y="136.8">R18</text>
<text x="197.8" y="134.3">R17</text>
<text x="239.1" y="136.8">INTVCC-LTC4421</text>
<text x="117.9" y="139.3">OV2</text>
<text x="176.4" y="140.6">FAULT2</text>
<text x="176.8" y="138">VALID2</text>
<text x="197.8" y="139.4">R19</text>
<text x="248.4" y="141">R22</text>
<text x="29.4" y="147.7">VIN-BACKUP-12V0</text>
<text x="50.2" y="145">GND</text>
<text x="87.6" y="149">C5</text>
<text x="117.9" y="144.4">TMR2</text>
<text x="177.1" y="149.5">RETRY</text>
<text x="178.1" y="146.9">SHDN</text>
<text x="194.7" y="147">INTVCC-LTC4421</text>
<text x="54" y="153.7">R3</text>
<text x="117.9" y="154.6">INTVcc</text>
<text x="174.4" y="155.8">DISABLE2</text>
<text x="174.4" y="153.3">DISABLE1</text>
<text x="223.9" y="155.9">INTVCC-LTC4421</text>
<text x="248.4" y="151.1">R23</text>
<text x="38.8" y="158.7">R1</text>
<text x="83.3" y="160.3">GND</text>
<text x="117.9" y="159.6">QUAL</text>
<text x="54" y="163.8">R4</text>
<text x="149.2" y="163.1" transform="rotate(-90 149.2 163.1)">GND</text>
<text x="154.3" y="163.1" transform="rotate(-90 154.3 163.1)">EPAD</text>
<text x="161.4" y="167.3">U1</text>
<text x="177.6" y="162.2">CASIN</text>
<text x="193" y="164.3">C3</text>
<text x="198.5" y="162.2">INTVCC-LTC4421</text>
<text x="224.3" y="163.8">R20</text>
<text x="233.1" y="163.8">R21</text>
<text x="244.6" y="162.8">GND</text>
<text x="77.8" y="169.8">INTVCC-LTC4421</text>
<text x="161.8" y="169.8">LTC4421IUHE</text>
<text x="38.8" y="176.5">R2</text>
<text x="54" y="175.3">R5</text>
<text x="87.6" y="177">C1</text>
<text x="105.4" y="177">C2</text>
<text x="146.8" y="175.5">GND</text>
<text x="188.7" y="175.5">GND</text>
<text x="35" y="188.2">GND</text>
<text x="50.2" y="186.9">GND</text>
<text x="83.3" y="188.2">GND</text>
<text x="101" y="188.2">GND</text>
</g>
<g font-size="1.8" fill="#840084">
<text x="113.9" y="41.4">30A</text>
<text x="114" y="39.1">30V</text>
<text x="141.9" y="41.4">30A</text>
<text x="141.9" y="39.1">30V</text>
<text x="94.6" y="53.1">5%</text>
<text x="244.5" y="52.9">5010</text>
<text x="95" y="57.7">0805</text>
<text x="95.5" y="55.4">1.2</text>
<text x="218.4" y="65.8">3m</text>
<text x="172.4" y="69.4">30A</text>
<text x="172.4" y="67.1">30V</text>
<text x="201.6" y="69.4">30A</text>
<text x="201.6" y="67.1">30V</text>
<text x="212.2" y="68.1">CSNL1206FT3L00</text>
<text x="218.4" y="70.4">1W</text>
<text x="253.9" y="79.8">25V</text>
<text x="253.9" y="82.1">20%</text>
<text x="265.4" y="79.8">25V</text>
<text x="265.4" y="82.1">20%</text>
<text x="81.9" y="89.9">1%</text>
<text x="254.2" y="84.4">220uF</text>
<text x="265.6" y="84.4">220uF</text>
<text x="82.3" y="94.6">0603</text>
<text x="82.9" y="92.2">768k</text>
<text x="66.6" y="101.4">1%</text>
<text x="81.9" y="101.4">1%</text>
<text x="67" y="106">0603</text>
<text x="67.7" y="103.7">768k</text>
<text x="82.3" y="106">0603</text>
<text x="83" y="103.7">3.65k</text>
<text x="81.9" y="112.8">1%</text>
<text x="66.6" y="114.1">1%</text>
<text x="67" y="118.7">0603</text>
<text x="67.7" y="116.4">24.9k</text>
<text x="82.3" y="117.4">0603</text>
<text x="83" y="115.1">36.5k</text>
<text x="248.2" y="143.3">1%</text>
<text x="248.6" y="147.9">0603</text>
<text x="249.1" y="145.6">10k</text>
<text x="53.9" y="156">1%</text>
<text x="248.2" y="153.4">1%</text>
<text x="249.1" y="155.7">10k</text>
<text x="38.7" y="161.1">1%</text>
<text x="54.3" y="160.6">0603</text>
<text x="55" y="158.3">768k</text>
<text x="248.6" y="158.1">0603</text>
<text x="39.1" y="165.7">0603</text>
<text x="39.7" y="163.4">768k</text>
<text x="53.9" y="166.1">1%</text>
<text x="224.1" y="166.1">1%</text>
<text x="233" y="166.1">1%</text>
<text x="54.3" y="170.8">0603</text>
<text x="55" y="168.4">3.65k</text>
<text x="162.2" y="172.4">LTC4421IUHE#TRPBF</text>
<text x="224.5" y="170.8">0603</text>
<text x="225" y="168.4">10k</text>
<text x="233.4" y="170.8">0603</text>
<text x="233.9" y="168.4">10k</text>
<text x="38.7" y="178.8">1%</text>
<text x="53.9" y="177.6">1%</text>
<text x="55" y="179.9">36.5k</text>
<text x="39.1" y="183.5">0603</text>
<text x="39.8" y="181.1">24.9k</text>
<text x="54.3" y="182.2">0603</text>
</g>
<g font-size="1.8">
<text x="121.9" y="44.4">LTC4421-SRC1</text>
<text x="175.3" y="44.4">LTC4421-SENSE</text>
<text x="115.3" y="71.4" transform="rotate(-90 115.3 71.4)">LTC4421-GATE1</text>
<text x="181.6" y="72.4">LTC4421-SRC2</text>
<text x="166.1" y="101.8" transform="rotate(-90 166.1 101.8)">LTC4421-GATE2</text>
<text x="147.1" y="103.1" transform="rotate(-90 147.1 103.1)">LTC4421-CPO</text>
<text x="95.2" y="118.1">LTC4421-UVF1</text>
<text x="95.2" y="123.2">LTC4421-OV1</text>
<text x="95.2" y="120.6">LTC4421-UVR1</text>
<text x="95.2" y="128.3">LTC4421-TMR1</text>
<text x="95.2" y="135.9">LTC4421-UVR2</text>
<text x="95.2" y="133.3">LTC4421-UVF2</text>
<text x="95.2" y="143.5">LTC4421-TMR2</text>
<text x="95.2" y="138.4">LTC4421-OV2</text>
<text x="221" y="148.6">LTC4421-RETRY</text>
</g>
<g font-size="1.8" fill="#0000c2">
<text x="209.5" y="119.7">Digital Outputs - To Connector / LED's</text>
<text x="209.5" y="121.9">(Open-drain)</text>
<text x="243.8" y="166.7">Disable Inputs - Default Unused</text>
<text x="243.8" y="168.9">Optional resistors at connector</text>
</g>
<text font-size="1.7" fill="#0000c2" x="238.8" y="144.7">DNP</text>
<text font-size="1.4" fill="#840000" x="246.1" y="64.1" transform="rotate(-90 246.1 64.1)">1</text>
<text font-size="1.4" fill="#008484" x="246.9" y="60.2" transform="rotate(-90 246.9 60.2)">TP</text>
<g font-size="1.2" fill="#0000c2">
<text x="96.5" y="27.9">Main Input</text>
<text x="85.1" y="58.4">Snubber</text>
<text x="160" y="54.6">From SLA Battery</text>
<text x="257.8" y="63.5">Merged 12V Output</text>
<text x="146" y="72.4">Snubber</text>
<text x="48.3" y="106.2">OV = 15V typ.</text>
<text x="48.3" y="107.7">UV rising = 9V typ.</text>
<text x="48.3" y="109.2">UV falling = 7V typ.</text>
<text x="200.7" y="109.2">Close to ExtVcc</text>
<text x="193" y="120.6">Not needed</text>
<text x="39.4" y="135.4">Short Time</text>
<text x="39.4" y="138.4">t(short) = 4ms</text>
<text x="255.3" y="148.1">RETRY - Default unused</text>
<text x="255.3" y="149.6">L = unused</text>
<text x="73.7" y="150.7">Short Time</text>
<text x="73.7" y="153.7">t(short) = 4ms</text>
<text x="255.3" y="151.1">H = 6 retries</text>
<text x="77.5" y="167.6">Internal Voltage Source</text>
<text x="21.6" y="172.3">OV = 15V typ.</text>
<text x="21.6" y="173.8">UV rising = 9V typ.</text>
<text x="21.6" y="175.3">UV falling = 7V typ.</text>
<text x="109.2" y="177.3">Qual Window</text>
<text x="109.2" y="180.3">t(valid) = 16ms</text>
</g>
<g font-size="1.1" fill="#840084">
<text x="95.2" y="63.1">10%</text>
<text x="95.2" y="64.6">10uF</text>
<text x="95.2" y="66.1">X5R</text>
<text x="95.2" y="67.6">35V</text>
<text x="150.2" y="69.3">0805</text>
<text x="150.5" y="68">1.2</text>
<text x="151.2" y="66.7">5%</text>
<text x="157.4" y="73.2">10%</text>
<text x="157.4" y="76.3">X5R</text>
<text x="157.5" y="77.8">35V</text>
<text x="157.5" y="74.7">10uF</text>
<text x="229.8" y="79.6">10%</text>
<text x="229.8" y="82.6">X5R</text>
<text x="229.9" y="81.1">10uF</text>
<text x="237.4" y="79.6">10%</text>
<text x="237.4" y="82.6">X5R</text>
<text x="237.5" y="81.1">10uF</text>
<text x="245.1" y="79.6">20%</text>
<text x="245.1" y="82.6">X7R</text>
<text x="245.2" y="81.1">100nF</text>
<text x="229.8" y="84.1">35V</text>
<text x="237.5" y="84.1">35V</text>
<text x="245.1" y="84.1">50V</text>
<text x="121.2" y="91.7" transform="rotate(-90 121.2 91.7)">10%</text>
<text x="122.8" y="91.7" transform="rotate(-90 122.8 91.7)">47nF</text>
<text x="124.3" y="91.7" transform="rotate(-90 124.3 91.7)">X7R</text>
<text x="125.8" y="91.7" transform="rotate(-90 125.8 91.7)">50V</text>
<text x="150" y="95.9">1uF</text>
<text x="172" y="91.7" transform="rotate(-90 172 91.7)">10%</text>
<text x="173.6" y="91.7" transform="rotate(-90 173.6 91.7)">47nF</text>
<text x="175.1" y="91.7" transform="rotate(-90 175.1 91.7)">X7R</text>
<text x="176.6" y="91.7" transform="rotate(-90 176.6 91.7)">50V</text>
<text x="150" y="101">10%</text>
<text x="150" y="103.6">X7R</text>
<text x="150" y="102.3">35V</text>
<text x="195.5" y="107.5">20%</text>
<text x="195.5" y="110.6">X7R</text>
<text x="195.6" y="112.1">50V</text>
<text x="195.7" y="109">100nF</text>
<text x="189" y="123.9">0</text>
<text x="191.9" y="123.9">0402</text>
<text x="189" y="129">0</text>
<text x="189" y="126.4">0</text>
<text x="191.9" y="129">0402</text>
<text x="191.9" y="126.4">0402</text>
<text x="54.6" y="135.5">10%</text>
<text x="54.6" y="137">33nF</text>
<text x="189" y="136.6">0</text>
<text x="189" y="134">0</text>
<text x="191.9" y="136.6">0402</text>
<text x="191.9" y="134">0402</text>
<text x="54.6" y="138.5">X7R</text>
<text x="54.6" y="140">25V</text>
<text x="189" y="139.1">0</text>
<text x="191.9" y="139.1">0402</text>
<text x="87.6" y="150.7">10%</text>
<text x="87.6" y="153.7">X7R</text>
<text x="87.6" y="155.3">25V</text>
<text x="87.6" y="152.2">33nF</text>
<text x="193" y="165.9">10%</text>
<text x="193.1" y="167.5">100pF</text>
<text x="193" y="169">NP0</text>
<text x="193" y="170.5">10V</text>
<text x="87.6" y="178.6">10%</text>
<text x="105.3" y="178.6">5%</text>
<text x="87.6" y="180.2">1uF</text>
<text x="87.6" y="181.7">X7R</text>
<text x="87.6" y="183.2">35V</text>
<text x="105.3" y="181.7">C0G</text>
<text x="105.4" y="180.2">1nF</text>
<text x="105.4" y="183.2">50V</text>
</g>
<text font-size="1.1" x="104.1" y="158.8">LTC4421-QUAL</text>
</svg>
